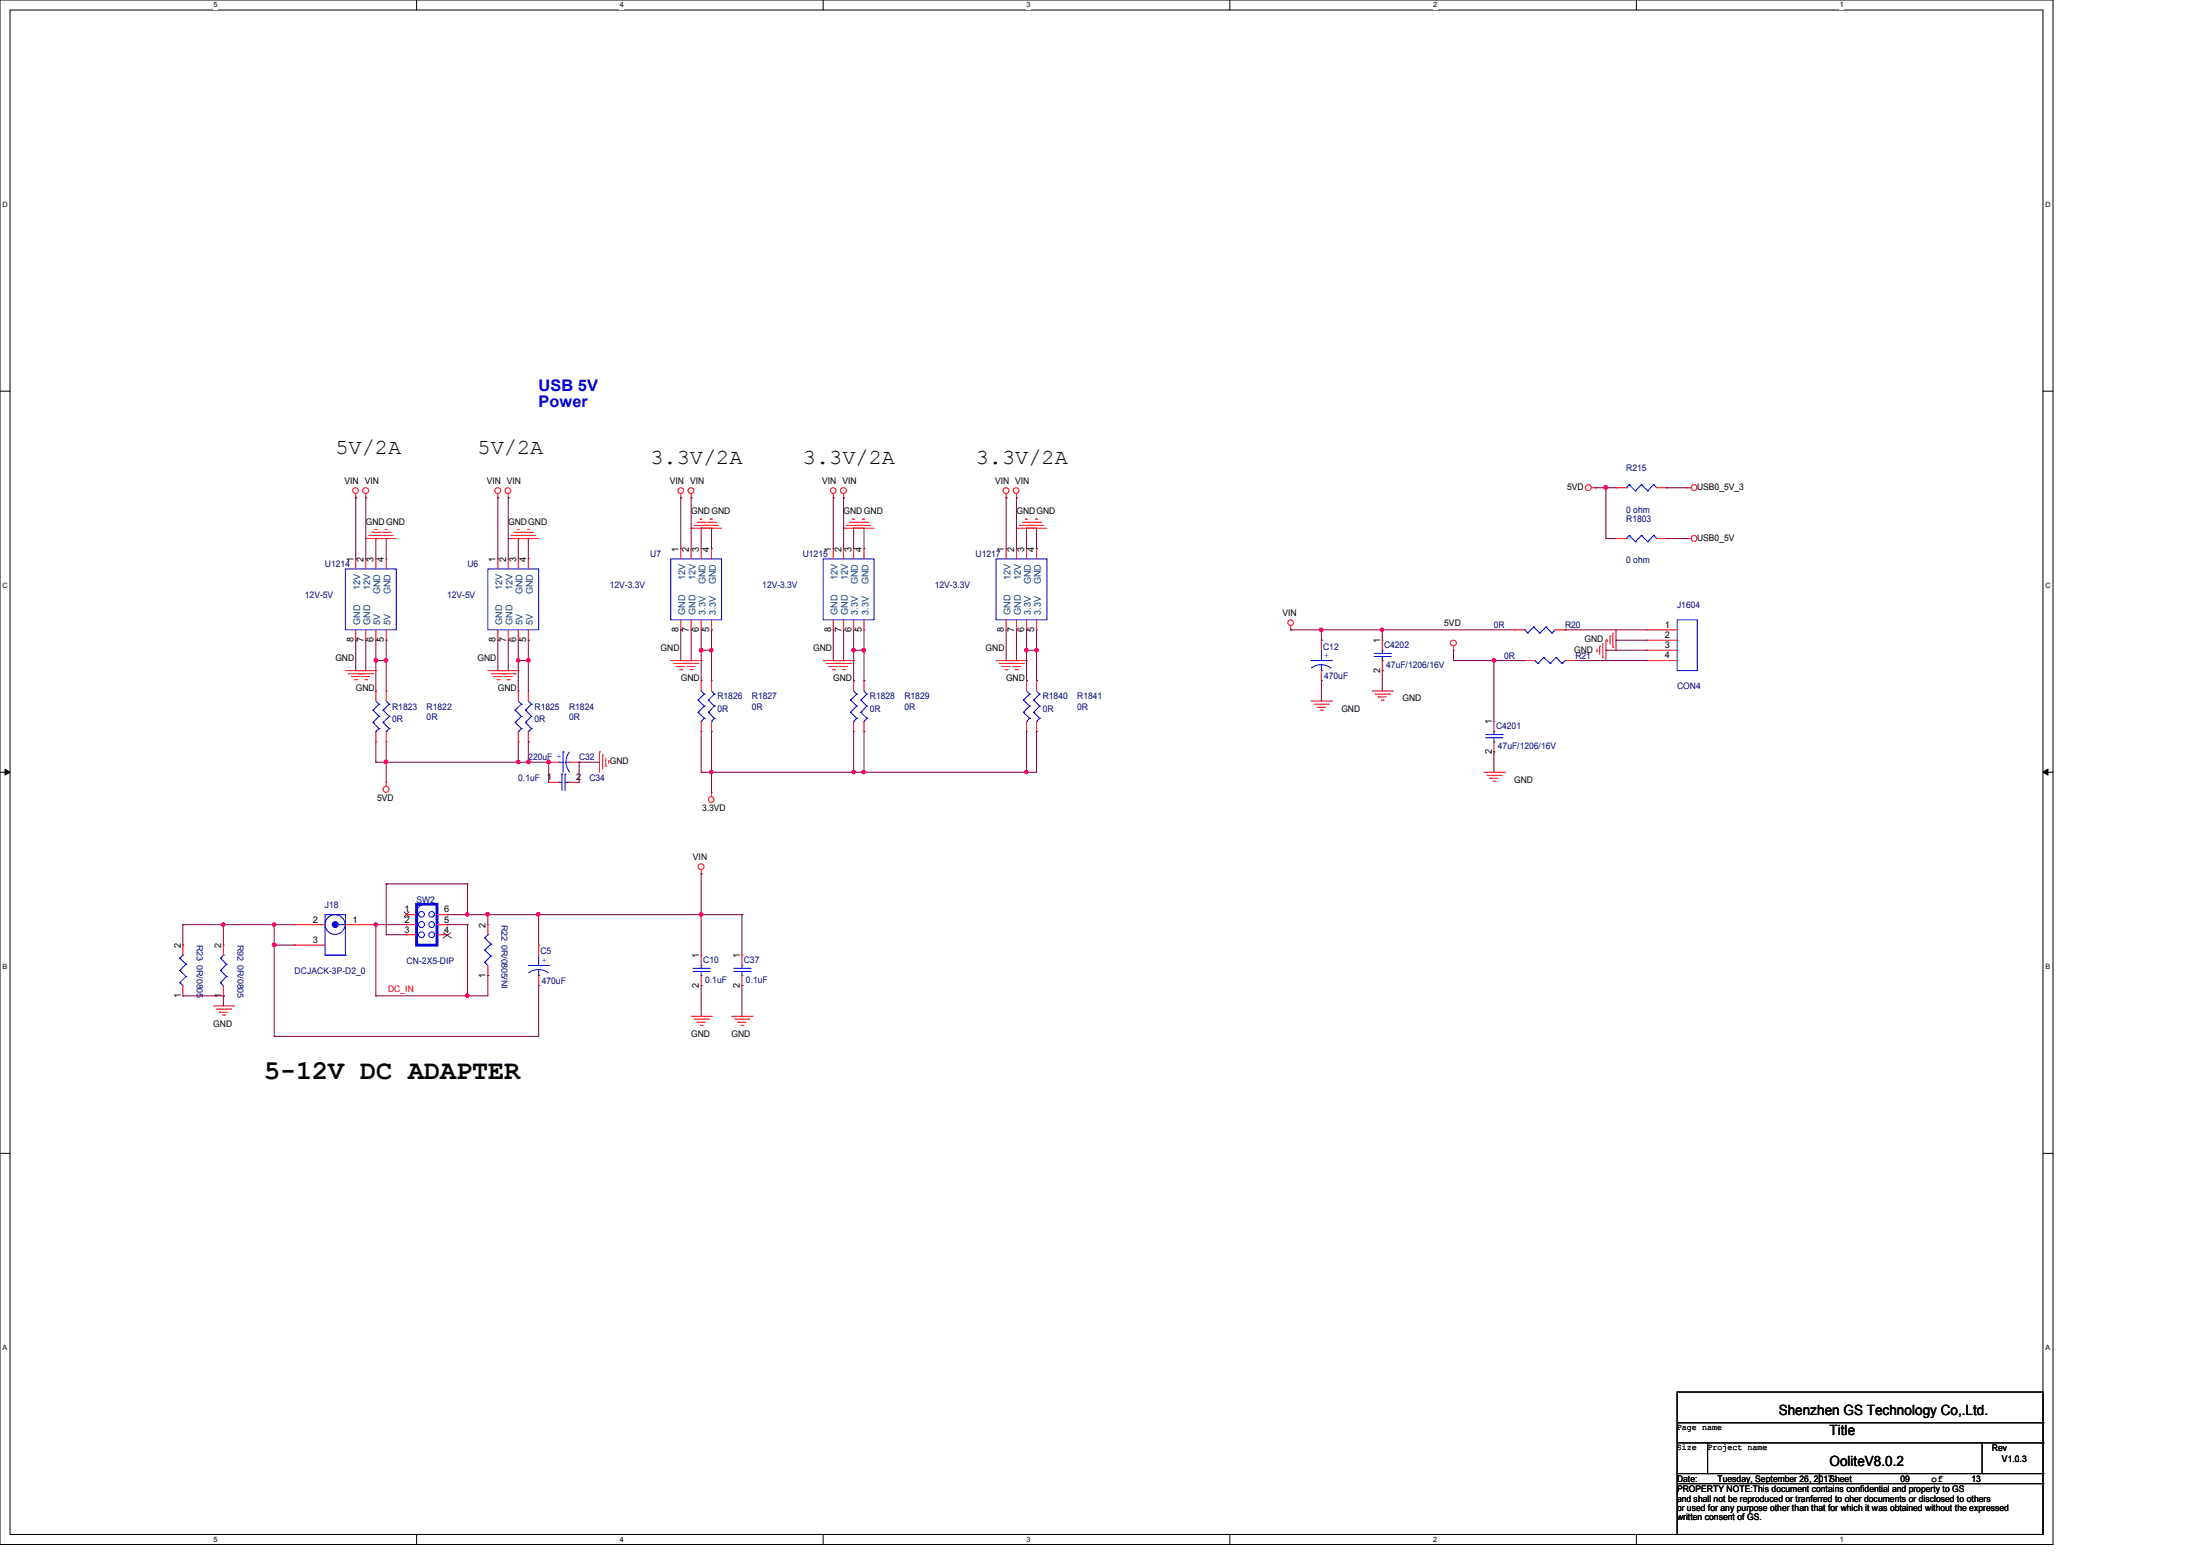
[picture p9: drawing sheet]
<svg xmlns="http://www.w3.org/2000/svg" width="297mm" height="210mm" viewBox="0 0 297 210" stroke-linecap="round" stroke-linejoin="round" font-family="sans-serif">
<path d="M0 0h277v208.4h-277zM1.4 1.4h274.3v205.7h-274.3z" fill="none" stroke="#000" stroke-width=".13"/>
<g fill="#fff">
<path d="M28.8 .1h.5v1.1h-.5z"/>
<path d="M28.8 207.2h.5v1.1h-.5z"/>
</g>
<path d="M56.2 0v1.4M56.2 207.1v1.3" fill="none" stroke="#000" stroke-width=".13"/>
<g fill="#fff">
<path d="M83.7 .1h.5v1.1h-.5z"/>
<path d="M83.7 207.2h.5v1.1h-.5z"/>
</g>
<path d="M111.1 0v1.4M111.1 207.1v1.3" fill="none" stroke="#000" stroke-width=".13"/>
<g fill="#fff">
<path d="M138.5 .1h.6v1.1h-.6z"/>
<path d="M138.5 207.2h.6v1.1h-.6z"/>
</g>
<path d="M165.9 0v1.4M165.9 207.1v1.3" fill="none" stroke="#000" stroke-width=".13"/>
<g fill="#fff">
<path d="M193.4 .1h.5v1.1h-.5z"/>
<path d="M193.4 207.2h.5v1.1h-.5z"/>
</g>
<path d="M220.8 0v1.4M220.8 207.1v1.3" fill="none" stroke="#000" stroke-width=".13"/>
<g fill="#fff">
<path d="M248.2 .1h.6v1.1h-.6z"/>
<path d="M248.2 207.2h.6v1.1h-.6z"/>
<path d="M.3 27.1h.8v1.1h-.8z"/>
<path d="M276 27.1h.7v1.1h-.7z"/>
<path d="M.3 78.5h.8v1.1h-.8z"/>
<path d="M276 78.5h.7v1.1h-.7z"/>
</g>
<path d="M0 52.8h1.4M275.7 52.8h1.3" fill="none" stroke="#000" stroke-width=".13"/>
<g fill="#fff">
<path d="M.3 129.9h.7v1.1h-.7z"/>
<path d="M276 129.9h.6v1.1h-.6z"/>
</g>
<path d="M0 104.2h1.4M275.7 104.2h1.3" fill="none" stroke="#000" stroke-width=".13"/>
<path d="M.7 103.8l.7 .4-.7 .4zM275.7 104.2l.7-.4v.8z" fill="#000" stroke="#000" stroke-width=".13"/>
<g fill="#fff">
<path d="M.3 181.4h.7v1.1h-.7z"/>
<path d="M276 181.4h.6v1.1h-.6z"/>
</g>
<g fill="none" stroke="#000" stroke-width=".13">
<path d="M0 155.7h1.4M275.7 155.7h1.3M226.3 187.9h49.4v19.2h-49.4zM226.3 192h49.4M226.3 194.7h49.4M226.3 198.9h49.4M230.4 198.9h.1M230.4 194.7v4.2M245.5 198.9v1.3M267.5 198.9h.1M267.5 194.7v4.2M275.7 192h.1"/>
<path d="M275.7 194.7h.1M275.7 198.9h.1M226.3 200.2h49.4M245.5 200.2h.1M275.7 200.2h.1"/>
</g>
<g fill="none" stroke="#f00" stroke-width=".13">
<path d="M48 67.2h.1M48 75.4h.1M48 66.6v.6M48 75.4v1.4M49.4 67.2h.1M49.4 72.7h.1M49.4 75.4h.1M49.4 72.7h4.1M49.4 66.6v.6M49.4 75.4v1.4M49.8 72.3h.1M49.8 72.3h3.2"/>
<path d="M50.2 71.8h1.1M50.6 71.5h.1M50.6 71.5h.3M50.7 72.7h.1M50.7 75.4h.1M50.7 75.4v1.4M51.1 72.3h.1M51.3 71.8h.1M51.6 71.8h1.1M52 71.5h.1M52 71.5h.2M52.1 75.4h.1"/>
<path d="M52.1 75.4v1.4M52.7 71.8h.1M67.2 67.2h.1M67.2 75.4h.1M67.2 66.6v.6M67.2 75.4v1.4M68.6 67.2h.1M68.6 72.7h.1M68.6 75.4h.1M68.6 66.6v.6M68.6 75.4v1.4M68.6 72.7h4.1"/>
<path d="M69 72.3h.1M69 72.3h3.3M69.4 71.8h1.1M69.8 71.5h.1M69.8 71.5h.3M69.9 72.7h.1M69.9 75.4h.1M69.9 75.4v1.4M70.4 72.3h.1M70.5 71.8h.1M70.7 71.8h1.1M71.2 71.5h.1"/>
<path d="M71.2 71.5h.3M71.3 75.4h.1M71.3 75.4v1.4M71.8 71.8h.1M91.9 67.2h.1M91.9 74h.1M91.9 66.6v.6M91.9 74v1.4M93.3 67.2h.1M93.3 71.3h.1M93.3 74h.1M93.3 66.6v.6"/>
<path d="M93.3 74v1.4M93.3 71.3h4.1M93.7 70.9h.1M93.7 70.9h3.2M94.1 70.5h1.1M94.5 70.1h.1M94.5 70.1h.2M94.6 71.3h.1M94.6 74h.1M94.6 74v1.4M95 70.9h.1M95.2 70.5h.1"/>
<path d="M95.5 70.5h1.1M95.8 70.1h.1M95.8 70.1h.3M96 74h.1M96 74v1.4M96.6 70.5h.1M112.4 67.2h.1M112.4 74h.1M112.4 66.6v.6M112.4 74v1.4M113.8 67.2h.1M113.8 71.3h.1"/>
<path d="M113.8 74h.1M113.8 71.3h4.1M113.8 66.6v.6M113.8 74v1.4M114.3 70.9h.1M114.3 70.9h3.2M114.6 70.5h1.1M115.1 70.1h.1M115.1 70.1h.2M115.2 71.3h.1M115.2 74h.1M115.2 74v1.4"/>
<path d="M115.6 70.9h.1M115.7 70.5h.1M116 70.5h1.1M116.4 70.1h.1M116.4 70.1h.3M116.6 74h.1M116.6 74v1.4M117.1 70.5h.1M135.8 67.2h.1M135.8 74h.1M135.8 66.6v.6M135.8 74v1.4"/>
<path d="M137.2 67.2h.1M137.2 71.3h.1M137.2 74h.1M137.2 71.3h4.1M137.2 66.6v.6M137.2 74v1.4M137.5 70.9h.1M137.5 70.9h3.3M138 70.5h1.1M138.4 70.1h.1M138.4 70.1h.2M138.5 71.3h.1"/>
<path d="M138.5 74h.1M138.5 74v1.4M138.9 70.9h.1M139.1 70.5h.1M139.3 70.5h1.1M139.7 70.1h.1M139.7 70.1h.3M139.9 74h.1M139.9 74v1.4M140.4 70.5h.1M214.8 65.8h.5M215.3 65.8h.1"/>
<path d="M218.1 65.8h.1M218.1 72.7h.1M218.1 72.7h1.4M218.1 65.8h1.4M223.6 72.7h1.3M223.6 65.8h1.3M224.9 65.8h.1M224.9 72.7h.1M227.7 65.8h.1M227.7 72.7h.1M227.7 72.7h.5M227.7 65.8h.5"/>
<path d="M46.6 90.5h4.1M47 90.9h3.3M47.5 91.3h.1M47.5 91.3h1.1M47.8 91.7h.3M48 86.4h.1M48 85v1.4M48.1 91.7h.1M48.8 91.3h.1M48.8 91.3h1.1M48.9 90.9h.1M49.2 91.7h.3"/>
<path d="M49.4 90.5h.1M49.4 86.4h.1M49.4 85v1.4M49.5 91.7h.1M50.3 90.9h.1M50.7 90.5h.1M50.7 93.3h.1M50.7 86.4h.1M50.7 85v1.4M50.7 93.3v1.3M50.7 98.7v1.4M52.1 86.4h.1"/>
<path d="M52.1 93.3h.1M52.1 85v1.4M52.1 93.3v1.3M52.1 98.7v1.4M65.8 90.5h4.1M66.3 90.9h3.2M66.6 91.3h.1M66.6 91.3h1.1M67.1 91.7h.2M67.2 86.4h.1M67.2 85v1.4M67.3 91.7h.1"/>
<path d="M68 91.3h.1M68 91.3h1.1M68.2 90.9h.1M68.4 91.7h.3M68.6 90.5h.1M68.6 86.4h.1M68.6 85v1.4M68.7 91.7h.1M69.5 90.9h.1M69.9 90.5h.1M69.9 93.3h.1M69.9 86.4h.1"/>
<path d="M69.9 85v1.4M69.9 93.3v1.3M69.9 98.7v1.4M71.3 93.3h.1M71.3 86.4h.1M71.3 85v1.4M71.3 93.3v1.3M71.3 98.7v1.4M90.5 89.2h4.1M90.9 89.5h3.3M91.3 90h.1M91.3 90h1.1"/>
<path d="M91.7 90.4h.3M91.9 85h.1M91.9 83.7v1.3M92 90.4h.1M92.7 90h.1M92.7 90h1.1M92.8 89.5h.1M93.1 90.4h.3M93.3 89.2h.1M93.3 85h.1M93.3 83.7v1.3M93.4 90.4h.1"/>
<path d="M94.2 89.5h.1M94.6 89.2h.1M94.6 91.9h.1M94.6 98.7h.1M94.6 85h.1M94.6 83.7v1.3M94.6 91.9v1.4M94.6 97.4v1.3M96 91.9h.1M96 98.7h.1M96 85h.1M96 83.7v1.3"/>
<path d="M96 91.9v1.4M96 97.4v1.3M111.1 89.2h4.1M111.5 89.5h3.3M111.9 90h.1M111.9 90h1.1M112.3 90.4h.3M112.4 85h.1M112.4 83.7v1.3M112.6 90.4h.1M113.3 90h.1M113.3 90h1.1"/>
<path d="M113.4 89.5h.1M113.7 90.4h.3M113.8 89.2h.1M113.8 85h.1M113.8 83.7v1.3M114 90.4h.1M114.8 89.5h.1M115.2 89.2h.1M115.2 85h.1M115.2 91.9h.1M115.2 98.7h.1M115.2 83.7v1.3"/>
<path d="M115.2 91.9v1.4M115.2 97.4v1.3M116.6 91.9h.1M116.6 98.7h.1M116.6 85h.1M116.6 83.7v1.3M116.6 91.9v1.4M116.6 97.4v1.3M134.4 89.2h4.1M134.8 89.5h3.3M135.2 90h.1M135.2 90h1.1"/>
<path d="M135.6 90.4h.3M135.8 85h.1M135.8 83.7v1.3M135.9 90.4h.1M136.6 90h.1M136.6 90h1.1M136.7 89.5h.1M137 90.4h.3M137.2 89.2h.1M137.2 85h.1M137.2 83.7v1.3M137.3 90.4h.1"/>
<path d="M138.1 89.5h.1M138.5 89.2h.1M138.5 91.9h.1M138.5 98.7h.1M138.5 85h.1M138.5 83.7v1.3M138.5 91.9v1.4M138.5 97.4v1.3M139.9 91.9h.1M139.9 98.7h.1M139.9 85h.1M139.9 83.7v1.3"/>
<path d="M139.9 91.9v1.4M139.9 97.4v1.3M174.2 85h.1M174.2 84.5v.5M176.9 94.6h2.8M177.3 95h1.9M177.8 95.5h.1M177.8 95.5h1.1M178.1 95.8h.3M178.3 86.4h.1M178.3 91.9h.1M178.3 86.4v1.4"/>
<path d="M178.3 90.5v1.4M178.4 95.8h.1M179.2 95h.1M179.7 94.6h.1M185.2 93.3h2.7M185.5 93.7h2M186 94.1h.1M186 94.1h1.1M186.4 94.5h.2M186.5 86.4h.1M186.5 90.5h.1M186.5 86.4v1.4"/>
<path d="M186.5 89.2v1.3M186.6 94.5h.1M187.5 93.7h.1M187.9 93.3h.1M196.1 87.8h.1M196.1 87.2v.6M201.6 97.4h.1M201.6 97.4v1.3M204.3 85h.1M204.3 85h1.4M205.7 89.2h.1M205.7 89.2h1.4"/>
<path d="M209.8 85h1.4M211.2 85h.1M211.2 89.2h1.4M212.6 89.2h.1M215.5 87.9h.1M215.5 87.6v.3M215.9 87.2h.1M215.9 87.2v1.1M216.3 88.7h.1M216.3 86.8v1.9M216.7 89.2h.1M216.7 86.4v2.8"/>
<path d="M216.8 86.5h.1M216.8 86.3v.2M217.3 85.9h.1M217.3 85.9v1.1M217.6 87.3h.1M217.6 85.4v1.9M218.1 87.8h.1M218.1 85v2.8M222.2 85h.1M222.2 86.4h.1M222.2 87.8h.1M222.2 89.2h.1"/>
<path d="M222.2 89.2h4.1M222.2 85h4.1M222.2 86.4h4.1M222.2 87.8h4.1M50.7 100.1h.1M52.1 105.6h.1M52.1 100.1h.1M52.1 105.6v.5M69.9 100.1h.1M71.3 100.1h.1M74 105.6h.1M74 102.9h.1"/>
<path d="M74 105.6h1.4M74 102.9h1.4M76.8 105.6h1.3M76.8 102.9h1.3M78.1 105.6h.1M78.1 102.9h.1M80.9 101.5h.1M80.9 101.5v2.7M81.3 101.9h.1M81.3 101.9v1.9M81.7 103.4h.1M81.7 102.3v1.1"/>
<path d="M82.1 102.7h.1M82.1 102.7v.3M94.6 117.9h.1M94.6 117.4v.5M96 107h.1M96 107v.5M200.2 104.2h2.8M200.7 104.6h1.9M201 105h.1M201 105h1.1M201.5 105.5h.3M201.6 101.5h.1"/>
<path d="M201.6 100.1v1.4M201.8 105.5h.1M202.6 104.6h.1M203 104.2h.1M24.7 134.4h.1M24.7 127.6h.1M24.7 127.6v1.3M24.7 133v1.4M28.8 135.8h2.7M29.2 136.2h1.9M29.6 136.6h.1M29.6 136.6h1.1"/>
<path d="M30 137h.3M30.1 134.4h.1M30.1 127.6h.1M30.1 127.6v1.3M30.1 133v1.4M30.3 137h.1M31.1 136.2h.1M31.5 135.8h.1M39.8 127.6h.1M39.8 124.8h.1M39.8 127.6h4.1M39.8 124.8h4.1"/>
<path d="M46.6 124.8h4.1M50.7 124.8h.1M54.9 123.4h.1M54.9 124.8h.1M54.9 126.2h.1M54.9 124.8h1.3M54.9 123.4h1.3M54.9 126.2h1.3M59 124.8h1.3M59 123.4h1.3M59 126.2h1.3M60.3 123.4h.1"/>
<path d="M60.3 124.8h.1M60.3 126.2h.1M65.8 131.7h.1M65.8 124.8h.1M65.8 124.8v1.4M65.8 130.3v1.4M72.7 127.6h.1M72.7 133h.1M72.7 127.6v1.3M72.7 131.7v1.3M93.3 137.2h2.7M93.7 137.5h1.9"/>
<path d="M94.1 138h.1M94.1 138h1.1M94.5 138.4h.2M94.6 128.9h.1M94.6 133h.1M94.6 128.9v1.4M94.6 131.7v1.3M94.7 138.4h.1M95.6 137.5h.1M96 137.2h.1M98.7 137.2h2.8M99.1 137.5h1.9"/>
<path d="M99.6 138h.1M99.6 138h1.1M100 138.4h.2M100.1 128.9h.1M100.1 133h.1M100.1 128.9v1.4M100.1 131.7v1.3M100.2 138.4h.1M101 137.5h.1M101.5 137.2h.1"/>
<circle cx="48" cy="66.2" r=".38"/>
<circle cx="49.3" cy="66.2" r=".39"/>
<circle cx="67.2" cy="66.2" r=".39"/>
<circle cx="68.5" cy="66.2" r=".38"/>
<circle cx="91.9" cy="66.2" r=".38"/>
<circle cx="93.2" cy="66.2" r=".39"/>
<circle cx="112.4" cy="66.2" r=".38"/>
<circle cx="113.8" cy="66.2" r=".39"/>
<circle cx="135.8" cy="66.2" r=".39"/>
<circle cx="137.1" cy="66.2" r=".38"/>
<circle cx="214.3" cy="65.8" r=".39"/>
<circle cx="228.6" cy="72.7" r=".39"/>
<circle cx="228.6" cy="65.8" r=".39"/>
<circle cx="174.2" cy="84" r=".38"/>
<circle cx="196.1" cy="86.8" r=".39"/>
<circle cx="52.1" cy="106.5" r=".4"/>
<circle cx="94.6" cy="117" r=".39"/>
<circle cx="96" cy="107.9" r=".38"/>
</g>
<g fill="none" stroke="#00f" stroke-width=".13">
<path d="M46.6 76.8h6.9v8.2h-6.9zM65.8 76.8h6.9v8.2h-6.9zM90.5 75.4h6.9v8.3h-6.9zM111.1 75.4h6.8v8.3h-6.8zM134.4 75.4h6.9v8.3h-6.9zM219.5 65.8h.1M219.5 72.7h.1M219.8 65.4h.1M219.8 72.3h.1M219.8 65.4l.9 .9M219.8 65.4l-.3 .4M219.8 72.3l.9 .8"/>
<path d="M219.8 72.3l-.3 .4M220.7 66.3h.1M220.7 73.1h.1M221.5 65.4h.1M221.5 72.3h.1M221.5 65.4l.8 .9M221.5 65.4l-.8 .9M221.5 72.3l.8 .8M221.5 72.3l-.8 .8M222.3 66.3h.1M222.3 73.1h.1M223.1 65.4h.1"/>
<path d="M223.1 72.3h.1M223.1 65.4l.5 .4M223.1 65.4l-.8 .9M223.1 72.3l.5 .4M223.1 72.3l-.8 .8M50.3 95.8h.1M50.3 97.5h.1M50.3 95.8l.8 .9M50.3 97.5l.8 .8M50.7 98.7h.1M50.7 94.6l.4 .4M51.1 95h.1"/>
<path d="M51.1 96.7h.1M51.1 98.3h.1M51.1 95l-.8 .8M51.1 96.7l-.8 .8M51.1 98.3l-.4 .4M51.7 95.8h.1M51.7 97.5h.1M51.7 95.8l.8 .9M51.7 97.5l.8 .8M52.1 98.7h.1M52.1 94.6l.4 .4M52.5 95h.1"/>
<path d="M52.5 96.7h.1M52.5 98.3h.1M52.5 95l-.8 .8M52.5 96.7l-.8 .8M52.5 98.3l-.4 .4M69.5 95.8h.1M69.5 97.5h.1M69.5 95.8l.9 .9M69.5 97.5l.9 .8M69.9 98.7h.1M69.9 94.6l.5 .4M70.4 95h.1"/>
<path d="M70.4 96.7h.1M70.4 98.3h.1M70.4 95l-.9 .8M70.4 96.7l-.9 .8M70.4 98.3l-.5 .4M70.9 95.8h.1M70.9 97.5h.1M70.9 95.8l.8 .9M70.9 97.5l.8 .8M71.3 98.7h.1M71.3 94.6l.4 .4M71.7 95h.1"/>
<path d="M71.7 96.7h.1M71.7 98.3h.1M71.7 95l-.8 .8M71.7 96.7l-.8 .8M71.7 98.3l-.4 .4M94.2 94.5h.1M94.2 96.1h.1M94.2 94.5l.8 .8M94.2 96.1l.8 .8M94.6 97.4h.1M94.6 93.3l.4 .4M95 93.7h.1"/>
<path d="M95 95.3h.1M95 96.9h.1M95 96.9l-.4 .5M95 93.7l-.8 .8M95 95.3l-.8 .8M95.6 94.5h.1M95.6 96.1h.1M95.6 94.5l.8 .8M95.6 96.1l.8 .8M96 97.4h.1M96 93.3l.4 .4M96.4 93.7h.1"/>
<path d="M96.4 95.3h.1M96.4 96.9h.1M96.4 93.7l-.8 .8M96.4 95.3l-.8 .8M96.4 96.9l-.4 .5M114.8 94.5h.1M114.8 96.1h.1M114.8 94.5l.8 .8M114.8 96.1l.8 .8M115.2 97.4h.1M115.2 93.3l.4 .4M115.6 93.7h.1"/>
<path d="M115.6 95.3h.1M115.6 96.9h.1M115.6 93.7l-.8 .8M115.6 95.3l-.8 .8M115.6 96.9l-.4 .5M116.2 94.5h.1M116.2 96.1h.1M116.2 94.5l.8 .8M116.2 96.1l.8 .8M116.6 97.4h.1M116.6 93.3l.4 .4M117 93.7h.1"/>
<path d="M117 95.3h.1M117 96.9h.1M117 93.7l-.8 .8M117 95.3l-.8 .8M117 96.9l-.4 .5M138.1 94.5h.1M138.1 96.1h.1M138.1 94.5l.8 .8M138.1 96.1l.8 .8M138.5 97.4h.1M138.5 93.3l.4 .4M138.9 93.7h.1"/>
<path d="M138.9 95.3h.1M138.9 96.9h.1M138.9 93.7l-.8 .8M138.9 95.3l-.8 .8M138.9 96.9l-.4 .5M139.5 94.5h.1M139.5 96.1h.1M139.5 94.5l.8 .8M139.5 96.1l.8 .8M139.9 97.4h.1M139.9 93.3l.4 .4M140.3 93.7h.1"/>
<path d="M140.3 95.3h.1M140.3 96.9h.1M140.3 93.7l-.8 .8M140.3 95.3l-.8 .8M140.3 96.9l-.4 .5M176.9 89.2h2.8M178.3 90.5h.1M178.3 89.2h.1M178.3 89.7a2.16 2.16 0 0 1 1.3 .5M178.3 89.7a2.15 2.15 0 0 0-1.3 .4M178.3 87.8v1.4M178.3 89.7v.8"/>
<path d="M179.7 89.2h.1M185.4 88.2h2.2M185.4 88.6h2.2M186.5 89.2h.1M186.5 87.8h.1M186.5 87.8v.4M186.5 88.6v.6M187.6 88.2h.1M187.6 88.6h.1M200.5 99.1h2.2M200.5 99.6h2.2M201.6 98.7h.1"/>
<path d="M201.6 98.7v.4M201.6 99.6v.5M202.7 99.1h.1M202.7 99.6h.1M205.7 85h.1M205.7 85l.4 .4M206.1 85.4h.1M207 84.6h.1M207 84.6l.8 .8M207 84.6l-.9 .8M207.1 89.2h.1M207.1 89.2l.4 .3"/>
<path d="M207.5 89.5h.1M207.8 85.4h.1M208.3 88.7h.1M208.3 88.7l.9 .8M208.3 88.7l-.8 .8M208.6 84.6h.1M208.6 84.6l.8 .8M208.6 84.6l-.8 .8M209.2 89.5h.1M209.4 85.4h.1M209.8 85l-.4 .4M210 88.7h.1"/>
<path d="M210 88.7l.8 .8M210 88.7l-.8 .8M210.8 89.5h.1M211.2 89.2l-.4 .3M226.3 83.7h2.7v6.8h-2.7zM75.4 105.6h.1M75.4 102.9h.1M75.4 105.6h.4M75.4 102.9h.6M75.8 104.5h.1M75.8 104.5v2.2M76 101.5h.1"/>
<path d="M76 101.5v2.7M76.2 104.5h.1M76.2 105.6h.6M76.2 104.5v2.2M76.4 102.9a2.14 2.14 0 0 0 .5 1.3M76.4 102.9h.4M76.8 105.6h.1M76.8 102.9h.1M76.8 101.5a2.14 2.14 0 0 0-.4 1.4M201.6 100.1h.1M24.3 132.6h.1M24.3 131h.1"/>
<path d="M24.3 129.3h.1M24.3 132.6l.4 .4M24.3 131l.8 .8M24.3 129.3l.8 .8M24.7 128.9h.1M24.7 128.9l-.4 .4M25.1 131.8h.1M25.1 130.1h.1M25.1 131.8l-.8 .8M25.1 130.1l-.8 .9M29.8 132.6h.1M29.8 131h.1"/>
<path d="M29.8 129.3h.1M29.8 132.6l.3 .4M29.8 131l.8 .8M29.8 129.3l.8 .8M30.1 128.9h.1M30.1 128.9l-.3 .4M30.6 131.8h.1M30.6 130.1h.1M30.6 131.8l-.8 .8M30.6 130.1l-.8 .9M43.9 123.4h2.7v5.5h-2.7zM43.9 128.9h2.7"/>
<path d="M45.7 124.8h.1M45.7 124.8h.9M46.6 128.9h.1M56.9 122h.1M56.9 122l-.7 .7M65.4 129.9h.1M65.4 128.2h.1M65.4 126.6h.1M65.4 129.9l.4 .4M65.4 128.2l.9 .8M65.4 126.6l.9 .8M65.8 126.2h.1"/>
<path d="M65.8 126.2l-.4 .4M66.3 129h.1M66.3 127.4h.1M66.3 129l-.9 .9M66.3 127.4l-.9 .8M71.3 130.3h2.7M72.7 131.7h.1M72.7 130.3h.1M72.7 130.9a2.2 2.2 0 0 1 1.3 .4M72.7 130.9a2.19 2.19 0 0 0-1.4 .4M72.7 128.9v1.4M72.7 130.9v.8"/>
<path d="M74 130.3h.1M93.5 130.7h2.2M93.5 131.1h2.2M94.6 131.7h.1M94.6 130.3h.1M94.6 130.3v.4M94.6 131.1v.6M95.7 130.7h.1M95.7 131.1h.1M99 130.7h2.2M99 131.1h2.2M100.1 131.7h.1"/>
<path d="M100.1 130.3h.1M100.1 130.3v.4M100.1 131.1v.6M101.2 130.7h.1M101.2 131.1h.1"/>
<circle cx="45.2" cy="124.8" r="1.34"/>
<circle cx="56.9" cy="124.8" r=".4"/>
<circle cx="56.9" cy="126.2" r=".39"/>
<circle cx="56.9" cy="123.4" r=".39"/>
<circle cx="58.2" cy="124.8" r=".39"/>
<circle cx="58.3" cy="126.2" r=".38"/>
<circle cx="58.3" cy="123.4" r=".38"/>
</g>
<circle cx="45.2" cy="124.8" r=".4" fill="#00f" stroke="#00f" stroke-width=".13"/>
<path d="M56.2 122h2.8v5.6h-2.8z" fill="none" stroke="#00f" stroke-width=".38"/>
<path d="M54.5 123.7h.1M54.5 123l.7 .7M55.2 123.7h.1M55.2 123l-.7 .7M59.8 126.6h.1M59.8 125.9l1.1 .7M60.9 126.6h.1M60.9 125.9l-1.1 .7" fill="none" stroke="#804000" stroke-width=".13"/>
<g fill="none" stroke="#800040" stroke-width=".13">
<path d="M48 67.2h.1M48 67.2v8.2M49.4 67.2h.1M49.4 67.2v8.2M50.7 72.7h.1M50.7 72.7v2.7M52.1 72.7h.1M52.1 72.7v2.7M67.2 67.2h.1M67.2 67.2v8.2M68.6 67.2h.1M68.6 67.2v8.2"/>
<path d="M69.9 72.7h.1M69.9 72.7v2.7M71.3 72.7h.1M71.3 72.7v2.7M91.9 67.2h.1M91.9 67.2v6.8M93.3 67.2h.1M93.3 67.2v6.8M94.6 71.3h.1M94.6 71.3v2.7M96 71.3h.1M96 71.3v2.7"/>
<path d="M112.4 67.2h.1M112.4 67.2v6.8M113.8 67.2h.1M113.8 67.2v6.8M115.2 74h.1M115.2 71.3v2.7M116.6 74h.1M116.6 71.3v2.7M135.8 67.2h.1M135.8 67.2v6.8M137.2 67.2h.1M137.2 67.2v6.8"/>
<path d="M138.5 74h.1M138.5 71.3v2.7M139.9 74h.1M139.9 71.3v2.7M215.3 65.8h.1M215.3 65.8h2.8M216.7 65.8h.1M216.7 72.7h.1M216.7 72.7h1.4M216.7 65.8v6.9M224.9 72.7h.1M224.9 65.8h.1"/>
<path d="M224.9 65.8h2.8M224.9 72.7h2.8M48 86.4h.1M48 86.4v4.1M49.4 86.4h.1M49.4 86.4v4.1M50.7 89.2h.1M50.7 86.4h.1M50.7 86.4v6.9M50.7 89.2h1.4M52.1 89.2h.1M52.1 86.4h.1"/>
<path d="M52.1 86.4v6.9M67.2 86.4h.1M67.2 86.4v4.1M68.6 86.4h.1M68.6 86.4v4.1M69.9 89.2h.1M69.9 86.4h.1M69.9 86.4v6.9M69.9 89.2h1.4M71.3 89.2h.1M71.3 86.4h.1M71.3 86.4v6.9"/>
<path d="M91.9 85h.1M91.9 85v4.2M93.3 85h.1M93.3 85v4.2M94.6 87.8h.1M94.6 85h.1M94.6 85v6.9M94.6 98.7v5.5M94.6 87.8h1.4M96 87.8h.1M96 85h.1M96 85v6.9"/>
<path d="M96 98.7v8.3M112.4 89.2h.1M112.4 85v4.2M113.8 89.2h.1M113.8 85v4.2M115.2 87.8h.1M115.2 91.9h.1M115.2 87.8h1.4M115.2 85v6.9M115.2 98.7v5.5M116.6 87.8h.1M116.6 98.7h.1"/>
<path d="M116.6 91.9h.1M116.6 85v6.9M116.6 98.7v5.5M135.8 89.2h.1M135.8 85v4.2M137.2 89.2h.1M137.2 85v4.2M138.5 87.8h.1M138.5 91.9h.1M138.5 87.8h1.4M138.5 85v6.9M138.5 98.7v5.5"/>
<path d="M139.9 87.8h.1M139.9 98.7h.1M139.9 91.9h.1M139.9 98.7v5.5h-45.3M139.9 85v6.9M174.2 85h.1M174.2 85h30.1M178.3 85h.1M178.3 86.4h.1M178.3 91.9h.1M178.3 85v1.4M178.3 91.9v2.7"/>
<path d="M186.5 85h.1M186.5 90.5h.1M186.5 85v1.4M186.5 90.5v2.8M196.1 89.2h.1M196.1 89.2h9.6M196.1 87.8v1.4M201.6 89.2h.1M201.6 89.2v8.2M211.2 85h.1M211.2 85h11M212.6 89.2h9.6"/>
<path d="M216.7 87.8h.1M216.7 87.8h5.5M218.1 86.4h.1M218.1 86.4h4.1M222.2 89.2h.1M50.7 102.9h.1M50.7 100.1v2.8M50.7 102.9h23.3M52.1 119.3h.1M52.1 102.9h.1M52.1 119.3h11M52.1 100.1v5.5"/>
<path d="M52.1 119.3v6.9M63.1 119.3h.1M63.1 119.3v4.1M69.9 102.9h.1M69.9 100.1v2.8M71.3 100.1h.1M71.3 102.9h.1M71.3 100.1v2.8M74 102.9h.1M74 102.9v2.7M78.1 102.9h.1M78.1 102.9h2.8"/>
<path d="M78.1 102.9v2.7M94.6 117.9h.1M94.6 104.2h.1M94.6 117.9v11M96 104.2h.1M115.2 104.2h.1M116.6 104.2h.1M138.5 104.2h.1M201.6 101.5h.1M201.6 101.5v2.7M24.7 124.8h.1M24.7 124.8h15.1"/>
<path d="M24.7 134.4h5.4M24.7 124.8v2.8M30.1 124.8h.1M30.1 134.4h.1M30.1 124.8v2.8M30.1 134.4v1.4M37 127.6h.1M37 124.8h.1M37 139.9h.1M37 127.6h2.8M37 124.8v15.1M50.7 124.8h.1"/>
<path d="M50.7 134.4h.1M50.7 124.8h4.2M50.7 124.8v9.6M52.1 126.2h.1M52.1 126.2h2.8M60.3 123.4h.1M60.3 124.8h.1M60.3 124.8h2.8M60.3 123.4h39.8M63.1 134.4h.1M63.1 124.8h.1M63.1 123.4h.1"/>
<path d="M63.1 124.8v9.6M65.8 123.4h.1M65.8 131.7h.1M65.8 123.4v1.4M65.8 131.7v2.7h-15.1M72.7 123.4h.1M72.7 133h.1M72.7 123.4v4.2M72.7 133v6.9h-35.7M94.6 123.4h.1M94.6 133h.1M94.6 133v4.2"/>
<path d="M100.1 123.4h.1M100.1 133h.1M100.1 123.4v5.5M100.1 133v4.2"/>
</g>
<g fill="#f0f" stroke="#f0f" stroke-width=".13">
<circle cx="50.7" cy="124.8" r=".24"/>
<circle cx="37" cy="127.5" r=".25"/>
<circle cx="37" cy="124.8" r=".24"/>
<circle cx="30.2" cy="124.8" r=".24"/>
<circle cx="94.6" cy="123.4" r=".25"/>
<circle cx="63" cy="123.4" r=".24"/>
<circle cx="72.6" cy="123.4" r=".25"/>
<circle cx="65.8" cy="123.4" r=".25"/>
<circle cx="63" cy="134.4" r=".24"/>
<circle cx="52.1" cy="89.1" r=".25"/>
<circle cx="50.7" cy="89.1" r=".25"/>
<circle cx="116.5" cy="87.8" r=".25"/>
<circle cx="115.2" cy="87.8" r=".25"/>
<circle cx="216.7" cy="65.8" r=".25"/>
<circle cx="201.6" cy="89.1" r=".25"/>
<circle cx="74" cy="102.8" r=".25"/>
<circle cx="52.1" cy="102.8" r=".25"/>
<circle cx="69.9" cy="102.8" r=".24"/>
<circle cx="71.3" cy="102.8" r=".25"/>
<circle cx="96" cy="104.2" r=".24"/>
<circle cx="115.2" cy="104.2" r=".24"/>
<circle cx="138.5" cy="104.2" r=".23"/>
<circle cx="116.6" cy="104.2" r=".24"/>
<circle cx="186.5" cy="85" r=".24"/>
<circle cx="178.3" cy="85" r=".25"/>
<circle cx="69.9" cy="89.1" r=".24"/>
<circle cx="71.3" cy="89.1" r=".25"/>
<circle cx="94.6" cy="87.8" r=".25"/>
<circle cx="96" cy="87.8" r=".25"/>
<circle cx="138.5" cy="87.7" r=".24"/>
<circle cx="139.9" cy="87.8" r=".25"/>
</g>
<text font-size="3.7" x="35.6" y="145.7">5-12V DC ADAPTER</text>
<g font-size="2.9">
<text x="45.3" y="61.3">5V/2A</text>
<text x="64.4" y="61.3">5V/2A</text>
<text x="87.8" y="62.6">3.3V/2A</text>
<text x="108.3" y="62.6">3.3V/2A</text>
<text x="131.7" y="62.6">3.3V/2A</text>
</g>
<g font-size="2.2" fill="#00f">
<text x="72.7" y="52.7">USB 5V</text>
<text x="72.7" y="55">Power</text>
</g>
<g font-size="1.9">
<text x="240" y="191">Shenzhen GS Technology Co,.Ltd.</text>
<text x="246.9" y="197.8">OoliteV8.0.2</text>
<text x="246.9" y="193.7">Title</text>
</g>
<text font-size="1.4" x="260.6" y="200">of</text>
<g font-size="1.2">
<text x="46.5" y="65.3">VIN VIN</text>
<text x="65.7" y="65.3">VIN VIN</text>
<text x="90.4" y="65.3">VIN VIN</text>
<text x="110.9" y="65.3">VIN VIN</text>
<text x="134.3" y="65.3">VIN VIN</text>
<text x="49.4" y="70.8">GNDGND</text>
<text x="68.6" y="70.8">GNDGND</text>
<text x="93.3" y="69.4">GNDGND</text>
<text x="113.8" y="69.4">GNDGND</text>
<text x="137.1" y="69.4">GNDGND</text>
<text x="211.5" y="66.1">5VD</text>
<text x="229" y="66.1">USB0_5V_3</text>
<text x="47.7" y="75.8" transform="rotate(-90 47.7 75.8)">1</text>
<text x="49.1" y="75.8" transform="rotate(-90 49.1 75.8)">2</text>
<text x="50.4" y="75.8" transform="rotate(-90 50.4 75.8)">3</text>
<text x="51.8" y="75.8" transform="rotate(-90 51.8 75.8)">4</text>
<text x="66.9" y="75.8" transform="rotate(-90 66.9 75.8)">1</text>
<text x="68.3" y="75.8" transform="rotate(-90 68.3 75.8)">2</text>
<text x="69.6" y="75.8" transform="rotate(-90 69.6 75.8)">3</text>
<text x="71" y="75.8" transform="rotate(-90 71 75.8)">4</text>
<text x="91.6" y="74.5" transform="rotate(-90 91.6 74.5)">1</text>
<text x="93" y="74.5" transform="rotate(-90 93 74.5)">2</text>
<text x="94.3" y="74.5" transform="rotate(-90 94.3 74.5)">3</text>
<text x="95.7" y="74.5" transform="rotate(-90 95.7 74.5)">4</text>
<text x="112.1" y="74.5" transform="rotate(-90 112.1 74.5)">1</text>
<text x="113.5" y="74.5" transform="rotate(-90 113.5 74.5)">2</text>
<text x="114.9" y="74.5" transform="rotate(-90 114.9 74.5)">3</text>
<text x="116.3" y="74.5" transform="rotate(-90 116.3 74.5)">4</text>
<text x="135.5" y="74.5" transform="rotate(-90 135.5 74.5)">1</text>
<text x="136.9" y="74.5" transform="rotate(-90 136.9 74.5)">2</text>
<text x="138.2" y="74.5" transform="rotate(-90 138.2 74.5)">3</text>
<text x="139.6" y="74.5" transform="rotate(-90 139.6 74.5)">4</text>
<text x="229" y="73">USB0_5V</text>
<text x="173" y="83.1">VIN</text>
<text x="45.3" y="89.2">GND</text>
<text x="47.7" y="86.7" transform="rotate(-90 47.7 86.7)">8</text>
<text x="49.1" y="86.7" transform="rotate(-90 49.1 86.7)">7</text>
<text x="50.4" y="86.7" transform="rotate(-90 50.4 86.7)">6</text>
<text x="51.8" y="86.7" transform="rotate(-90 51.8 86.7)">5</text>
<text x="64.4" y="89.2">GND</text>
<text x="66.9" y="86.7" transform="rotate(-90 66.9 86.7)">8</text>
<text x="68.3" y="86.7" transform="rotate(-90 68.3 86.7)">7</text>
<text x="69.6" y="86.7" transform="rotate(-90 69.6 86.7)">6</text>
<text x="71" y="86.7" transform="rotate(-90 71 86.7)">5</text>
<text x="89.1" y="87.8">GND</text>
<text x="91.6" y="85.3" transform="rotate(-90 91.6 85.3)">8</text>
<text x="93" y="85.3" transform="rotate(-90 93 85.3)">7</text>
<text x="94.3" y="85.3" transform="rotate(-90 94.3 85.3)">6</text>
<text x="95.7" y="85.3" transform="rotate(-90 95.7 85.3)">5</text>
<text x="109.7" y="87.8">GND</text>
<text x="112.1" y="85.3" transform="rotate(-90 112.1 85.3)">8</text>
<text x="113.5" y="85.3" transform="rotate(-90 113.5 85.3)">7</text>
<text x="114.9" y="85.3" transform="rotate(-90 114.9 85.3)">6</text>
<text x="116.3" y="85.3" transform="rotate(-90 116.3 85.3)">5</text>
<text x="133" y="87.8">GND</text>
<text x="135.5" y="85.3" transform="rotate(-90 135.5 85.3)">8</text>
<text x="136.9" y="85.3" transform="rotate(-90 136.9 85.3)">7</text>
<text x="138.2" y="85.3" transform="rotate(-90 138.2 85.3)">6</text>
<text x="139.6" y="85.3" transform="rotate(-90 139.6 85.3)">5</text>
<text x="186.2" y="86.8" transform="rotate(-90 186.2 86.8)">1</text>
<text x="194.9" y="84.5">5VD</text>
<text x="212.4" y="88.1">GND</text>
<text x="213.8" y="86.7">GND</text>
<text x="224.7" y="84.7">1</text>
<text x="224.7" y="86.1">2</text>
<text x="224.7" y="87.5">3</text>
<text x="224.7" y="88.9">4</text>
<text x="48" y="93.3">GND</text>
<text x="67.2" y="93.3">GND</text>
<text x="91.9" y="91.9">GND</text>
<text x="112.4" y="91.9">GND</text>
<text x="135.8" y="91.9">GND</text>
<text x="186.2" y="90.8" transform="rotate(-90 186.2 90.8)">2</text>
<text x="189.3" y="94.7">GND</text>
<text x="181" y="96.1">GND</text>
<text x="201.3" y="101.8" transform="rotate(-90 201.3 101.8)">2</text>
<text x="201.3" y="97.7" transform="rotate(-90 201.3 97.7)">1</text>
<text x="73.8" y="105.3">1</text>
<text x="77.8" y="105.3">2</text>
<text x="82.3" y="103.2">GND</text>
<text x="204.3" y="105.6">GND</text>
<text x="50.9" y="108.1">5VD</text>
<text x="94.7" y="109.5">3.3VD</text>
<text x="93.5" y="116.1">VIN</text>
<text x="42.2" y="124.5">2</text>
<text x="47.6" y="124.5">1</text>
<text x="54.6" y="123.1">1</text>
<text x="54.6" y="124.5">2</text>
<text x="54.6" y="125.9">3</text>
<text x="59.9" y="123.1">6</text>
<text x="59.9" y="124.5">5</text>
<text x="59.9" y="125.9">4</text>
<text x="65.5" y="125.2" transform="rotate(-90 65.5 125.2)">2</text>
<text x="24.4" y="127.9" transform="rotate(-90 24.4 127.9)">2</text>
<text x="29.8" y="127.9" transform="rotate(-90 29.8 127.9)">2</text>
<text x="42.2" y="127.3">3</text>
<text x="65.5" y="132" transform="rotate(-90 65.5 132)">1</text>
<text x="94.3" y="129.3" transform="rotate(-90 94.3 129.3)">1</text>
<text x="99.8" y="129.3" transform="rotate(-90 99.8 129.3)">1</text>
<text x="24.4" y="134.7" transform="rotate(-90 24.4 134.7)">1</text>
<text x="29.8" y="134.7" transform="rotate(-90 29.8 134.7)">1</text>
<text x="94.3" y="133.3" transform="rotate(-90 94.3 133.3)">2</text>
<text x="99.8" y="133.3" transform="rotate(-90 99.8 133.3)">2</text>
<text x="28.8" y="138.6">GND</text>
<text x="93.3" y="139.9">GND</text>
<text x="98.7" y="139.9">GND</text>
<text x="226.3" y="193">Page name</text>
<text x="226.3" y="195.7">Size</text>
<text x="230.4" y="195.7">Project name</text>
<text x="268.8" y="195.9">Rev</text>
<text x="270.1" y="197.3">V1.0.3</text>
<text x="226.3" y="200">Date:</text>
<text x="226.3" y="201.4">PROPERTY NOTE:This document contains confidential and property to GS</text>
<text x="226.3" y="202.6">and shall not be reproduced or tranferred to oher documents or disclosed to others</text>
<text x="226.3" y="203.9">or used for any purpose other than that for which it was obtained without the expressed</text>
<text x="231.8" y="200">Tuesday, September 26, 2017Sheet</text>
<text x="256.4" y="200">09</text>
<text x="266" y="200">13</text>
<text x="226.3" y="205.2">written consent of GS.</text>
</g>
<g font-size="1.2" fill="#000080">
<text x="219.4" y="63.5">R215</text>
<text x="219.4" y="69.2">0 ohm</text>
<text x="219.4" y="70.4">R1803</text>
<text x="43.9" y="76.6">U1214</text>
<text x="63.1" y="76.6">U6</text>
<text x="87.7" y="75.2">U7</text>
<text x="108.3" y="75.2">U1215</text>
<text x="131.6" y="75.2">U1217</text>
<text x="219.4" y="76">0 ohm</text>
<text x="41.1" y="80.7">12V-5V</text>
<text x="60.3" y="80.7">12V-5V</text>
<text x="82.3" y="79.3">12V-3.3V</text>
<text x="102.9" y="79.3">12V-3.3V</text>
<text x="126.1" y="79.3">12V-3.3V</text>
<text x="226.3" y="82">J1604</text>
<text x="178.5" y="87.7">C12</text>
<text x="186.8" y="87.4">C4202</text>
<text x="201.6" y="84.8">0R</text>
<text x="203" y="88.9">0R</text>
<text x="211.2" y="84.8">R20</text>
<text x="212.6" y="88.9">R21</text>
<text x="52.9" y="95.8">R1823</text>
<text x="57.6" y="95.8">R1822</text>
<text x="72.1" y="95.8">R1825</text>
<text x="76.8" y="95.8">R1824</text>
<text x="96.8" y="94.4">R1826</text>
<text x="101.5" y="94.4">R1827</text>
<text x="101.5" y="95.8">0R</text>
<text x="117.4" y="94.4">R1828</text>
<text x="122" y="94.4">R1829</text>
<text x="122" y="95.8">0R</text>
<text x="140.7" y="94.4">R1840</text>
<text x="145.4" y="94.4">R1841</text>
<text x="145.4" y="95.8">0R</text>
<text x="178.7" y="91.7">470uF</text>
<text x="187.1" y="90.1">47uF/1206/16V</text>
<text x="226.3" y="93">CON4</text>
<text x="52.9" y="97.4">0R</text>
<text x="57.6" y="97.2">0R</text>
<text x="72.1" y="97.4">0R</text>
<text x="76.8" y="97.2">0R</text>
<text x="96.8" y="96.1">0R</text>
<text x="117.4" y="96.1">0R</text>
<text x="140.7" y="96.1">0R</text>
<text x="201.9" y="98.4">C4201</text>
<text x="202.1" y="101.1">47uF/1206/16V</text>
<text x="69.9" y="105.4">0.1uF</text>
<text x="71.3" y="102.6">220uF</text>
<text x="78.1" y="102.6">C32</text>
<text x="79.5" y="105.4">C34</text>
<text x="43.9" y="122.5">J18</text>
<text x="56.2" y="121.8">SW2</text>
<text x="67.7" y="124.8" transform="rotate(90 67.7 124.8)">R22</text>
<text x="26.5" y="127.5" transform="rotate(90 26.5 127.5)">R23</text>
<text x="26.5" y="130.3" transform="rotate(90 26.5 130.3)">0R/0805</text>
<text x="32" y="127.5" transform="rotate(90 32 127.5)">R92</text>
<text x="32" y="130.3" transform="rotate(90 32 130.3)">0R/0805</text>
<text x="39.7" y="131.4">DCJACK-3P-D2_0</text>
<text x="54.9" y="130">CN-2X5-DIP</text>
<text x="67.7" y="127.5" transform="rotate(90 67.7 127.5)">0R/0805/NI</text>
<text x="72.9" y="128.8">C5</text>
<text x="94.9" y="129.9">C10</text>
<text x="100.4" y="129.9">C37</text>
<text x="73.1" y="132.8">470uF</text>
<text x="95.2" y="132.7">0.1uF</text>
<text x="100.7" y="132.7">0.1uF</text>
</g>
<g font-size="1.2" fill="#004080">
<text x="48.6" y="79.7" transform="rotate(-90 48.6 79.7)">12V</text>
<text x="50" y="79.7" transform="rotate(-90 50 79.7)">12V</text>
<text x="51.3" y="80.2" transform="rotate(-90 51.3 80.2)">GND</text>
<text x="52.7" y="80.2" transform="rotate(-90 52.7 80.2)">GND</text>
<text x="67.8" y="79.7" transform="rotate(-90 67.8 79.7)">12V</text>
<text x="69.2" y="79.7" transform="rotate(-90 69.2 79.7)">12V</text>
<text x="70.5" y="80.2" transform="rotate(-90 70.5 80.2)">GND</text>
<text x="71.9" y="80.2" transform="rotate(-90 71.9 80.2)">GND</text>
<text x="92.5" y="83" transform="rotate(-90 92.5 83)">GND</text>
<text x="92.5" y="78.3" transform="rotate(-90 92.5 78.3)">12V</text>
<text x="93.8" y="83" transform="rotate(-90 93.8 83)">GND</text>
<text x="93.8" y="78.3" transform="rotate(-90 93.8 78.3)">12V</text>
<text x="95.2" y="83" transform="rotate(-90 95.2 83)">3.3V</text>
<text x="95.2" y="78.9" transform="rotate(-90 95.2 78.9)">GND</text>
<text x="96.6" y="83" transform="rotate(-90 96.6 83)">3.3V</text>
<text x="96.6" y="78.9" transform="rotate(-90 96.6 78.9)">GND</text>
<text x="113" y="83" transform="rotate(-90 113 83)">GND</text>
<text x="113" y="78.3" transform="rotate(-90 113 78.3)">12V</text>
<text x="114.4" y="83" transform="rotate(-90 114.4 83)">GND</text>
<text x="114.4" y="78.3" transform="rotate(-90 114.4 78.3)">12V</text>
<text x="115.8" y="83" transform="rotate(-90 115.8 83)">3.3V</text>
<text x="115.8" y="78.9" transform="rotate(-90 115.8 78.9)">GND</text>
<text x="117.2" y="83" transform="rotate(-90 117.2 83)">3.3V</text>
<text x="117.2" y="78.9" transform="rotate(-90 117.2 78.9)">GND</text>
<text x="136.3" y="83" transform="rotate(-90 136.3 83)">GND</text>
<text x="136.3" y="78.3" transform="rotate(-90 136.3 78.3)">12V</text>
<text x="137.7" y="83" transform="rotate(-90 137.7 83)">GND</text>
<text x="137.7" y="78.3" transform="rotate(-90 137.7 78.3)">12V</text>
<text x="139.1" y="83" transform="rotate(-90 139.1 83)">3.3V</text>
<text x="139.1" y="78.9" transform="rotate(-90 139.1 78.9)">GND</text>
<text x="140.5" y="83" transform="rotate(-90 140.5 83)">3.3V</text>
<text x="140.5" y="78.9" transform="rotate(-90 140.5 78.9)">GND</text>
<text x="48.6" y="84.3" transform="rotate(-90 48.6 84.3)">GND</text>
<text x="50" y="84.3" transform="rotate(-90 50 84.3)">GND</text>
<text x="51.3" y="84.3" transform="rotate(-90 51.3 84.3)">5V</text>
<text x="52.7" y="84.3" transform="rotate(-90 52.7 84.3)">5V</text>
<text x="67.8" y="84.3" transform="rotate(-90 67.8 84.3)">GND</text>
<text x="69.2" y="84.3" transform="rotate(-90 69.2 84.3)">GND</text>
<text x="70.5" y="84.3" transform="rotate(-90 70.5 84.3)">5V</text>
<text x="71.9" y="84.3" transform="rotate(-90 71.9 84.3)">5V</text>
</g>
<g font-size="1.2" fill="#00f">
<text x="178.7" y="88.8">+</text>
<text x="73.1" y="129.9">+</text>
</g>
<text font-size="1.2" fill="#f00" x="52.4" y="133.9">DC_IN</text>
<text font-size="1.1" fill="#00f" x="75.8" y="102.4" transform="rotate(-90 75.8 102.4)">+</text>
<g font-size="1">
<text x="28.8" y="1">5</text>
<text x="83.7" y="1">4</text>
<text x="138.5" y="1">3</text>
<text x="193.4" y="1">2</text>
<text x="248.3" y="1">1</text>
<text x=".3" y="27.9">D</text>
<text x="276" y="27.9">D</text>
<text x=".3" y="79.4">C</text>
<text x="276" y="79.4">C</text>
<text x=".3" y="130.8">B</text>
<text x="276" y="130.8">B</text>
<text x=".3" y="182.2">A</text>
<text x="276" y="182.2">A</text>
<text x="28.8" y="208.1">5</text>
<text x="83.7" y="208.1">4</text>
<text x="138.5" y="208.1">3</text>
<text x="193.4" y="208.1">2</text>
<text x="248.3" y="208.1">1</text>
</g>
</svg>
